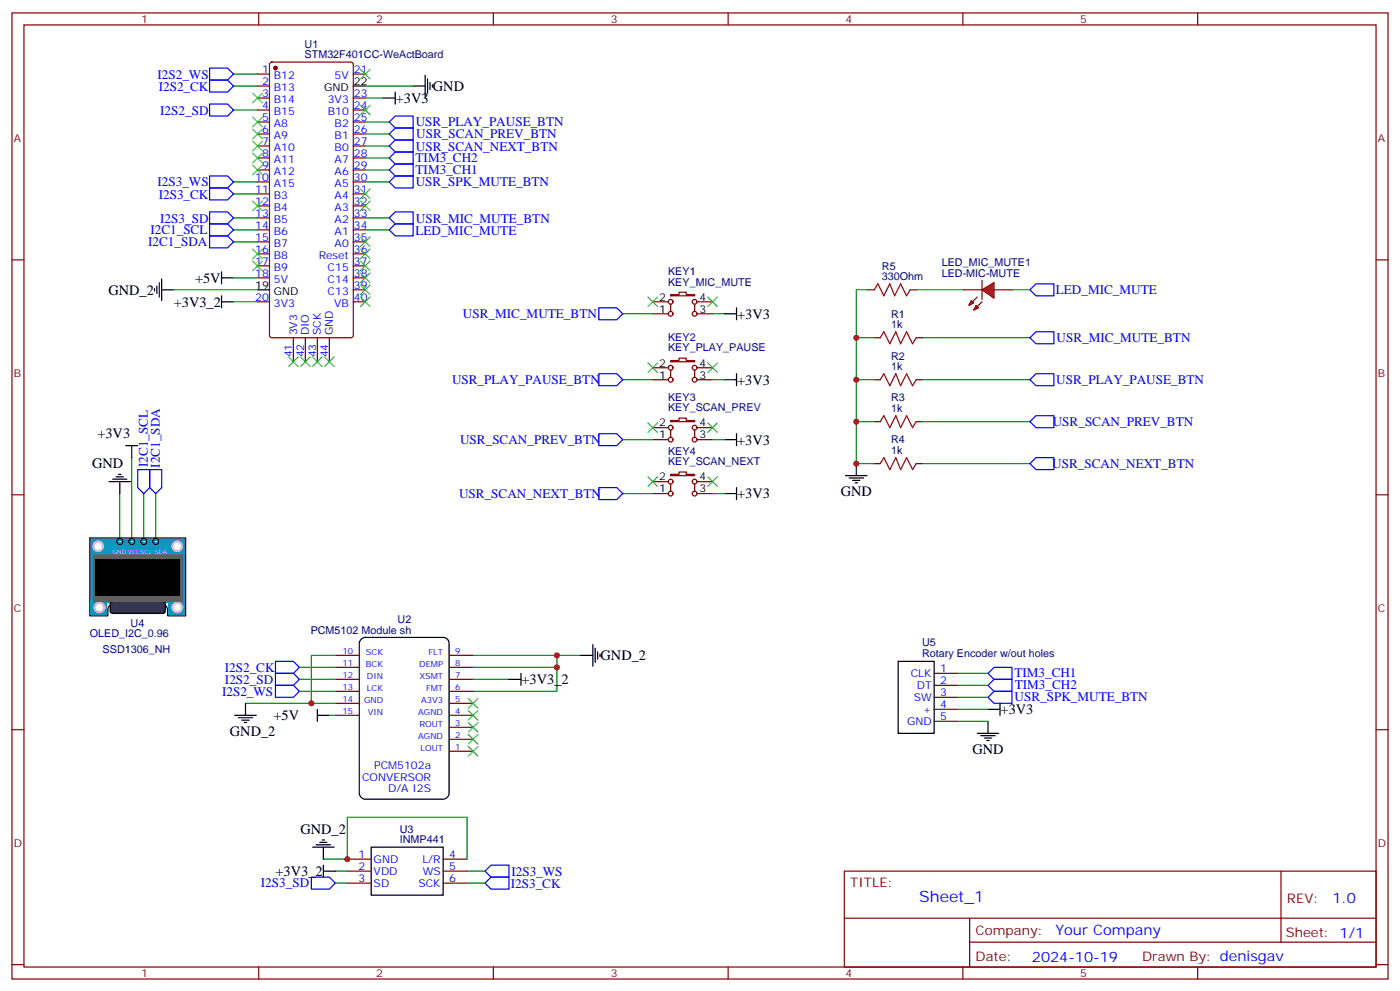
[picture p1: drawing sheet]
<svg xmlns="http://www.w3.org/2000/svg" width="412mm" height="292mm" viewBox="0 0 412 292" stroke-linecap="round" stroke-linejoin="round" font-family="sans-serif">
<g fill="none" stroke="#870000" stroke-width=".35">
<path d="M3.5 3.8h405.4v284.3h-405.4zM7.1 7.3h398.2v277.3h-398.2zM76.2 3.8v3.5M145.3 3.8v3.5M214.5 3.8v3.5M283.6 3.8v3.5M352.8 3.8v3.5M3.5 76.5h3.6M405.3 76.5h3.6M3.5 145.6h3.6M405.3 145.6h3.6M3.5 214.8h3.6"/>
<path d="M405.3 214.8h3.6M248.7 256.4h156.6v28.2h-156.6zM377.3 256.4v20.9M248.7 270.2h156.5M285.6 277.3h119.6M285.6 270.2v14.2M3.5 283.9h3.6M76.2 284.6v3.5M145.3 284.6v3.5M214.5 284.6v3.5M283.6 284.6v3.5M352.8 284.6v3.5"/>
<path d="M405.3 283.9h3.6"/>
</g>
<path d="M38.8 134.7v24.7M35.3 145.3v14.1M42.3 145.3v14.1M45.9 145.3v14.1" fill="none" stroke="#008700" stroke-width=".35"/>
<path d="M34.9 139.6h.7M37 131.2h3.6M38.8 131.2v3.5M32.1 141.7h6.4M33.2 141h4.2M34.2 140.3h2.1M35.3 141.7v3.6" fill="none" stroke="#000" stroke-width=".35"/>
<path d="M26.5 158.3h28.2v19.4h-28.2z" fill="#09f" stroke="#fff" stroke-width=".35"/>
<path d="M26.5 158.3h28.2v23h-5.3v-1.8" fill="none" stroke="#000" stroke-width=".35"/>
<g fill="#fff">
<circle cx="45.9" cy="159.4" r=".18"/>
<circle cx="42.3" cy="159.4" r=".18"/>
<circle cx="35.3" cy="159.4" r=".18"/>
<circle cx="38.8" cy="159.4" r=".18"/>
</g>
<g fill="#fff" stroke="#ccc" stroke-width=".71">
<circle cx="28.9" cy="160.8" r="1.41"/>
<circle cx="52.2" cy="160.8" r="1.41"/>
</g>
<path d="M33.8 177.7a1.91 1.91 0 0 0-2.1 1.8M47.6 177.7a1.91 1.91 0 0 1 1.8 2" fill="none" stroke="#000" stroke-width=".35"/>
<path d="M33.5 177.7h14.1z" fill="#09f" stroke="#000" stroke-width=".35"/>
<g fill="none" stroke="#000" stroke-width=".35">
<path d="M26.5 158.3v23h5.2v-1.8"/>
<circle cx="35.3" cy="159.4" r=".88"/>
<circle cx="38.8" cy="159.4" r=".88"/>
<circle cx="42.3" cy="159.4" r=".88"/>
<circle cx="45.9" cy="159.4" r=".88"/>
</g>
<path d="M49.7 176.7h4.6v4.2h-4.6z" fill="#09f" stroke="#09f" stroke-width=".35"/>
<circle cx="52.2" cy="178.8" r="1.41" fill="#fff" stroke="#ccc" stroke-width=".71"/>
<path d="M26.8 176.7h4.6v4.2h-4.6z" fill="#09f" stroke="#09f" stroke-width=".35"/>
<circle cx="29.3" cy="178.8" r="1.41" fill="#fff" stroke="#ccc" stroke-width=".71"/>
<path d="M32.7 177.2l.5-.2h14.8l.6 .5 .1 2.3-.3 .5-.4 .3h-14.8l-.5-.3-.2-.5v-2.1z" fill="#333" stroke="#000" stroke-width=".35"/>
<path d="M27.5 163.3h26.1v13.7h-26.1z" fill="#666" stroke="#666" stroke-width=".35"/>
<path d="M28.2 164.7h24.7v10.6h-24.7z" fill="#000" stroke="#000" stroke-width=".35"/>
<g fill="none" stroke="#000" stroke-width=".35">
<path d="M104.1 25.3h3.5M112.9 28.9h3.5M116.4 27.1v3.5M121.7 25.3h3.5M125.2 22.2v6.3M125.9 23.2v4.2M126.6 24.3v2.1M127.4 25v.7M65.3 81.8h3.5M65.3 80v3.5M75.8 85.3h3.6M213.4 111.8h3.6"/>
<path d="M217 110v3.5M213.4 129.4h3.6M217 127.6v3.6M249.1 140h6.3M252.2 136.5v3.5M213.4 145.3h3.6M217 143.5v3.5M250.1 140.7h4.3M251.2 141.4h2.1M251.9 142.1h.7M106.4 188.1l1.2-.5h22.9a1.76 1.76 0 0 1 1.8 1.8v44.1a1.89 1.89 0 0 1-1.8 1.7h-22.9a1.89 1.89 0 0 1-1.8-1.7v-44.1zM264.6 194.7h10.6v21.1h-10.6z"/>
<path d="M93.5 210.5h3.5M93.5 208.8v3.5M287.9 215.8h6.3M288.9 216.5h4.3M290 217.2h2.1M290.7 217.9h.7M291 208.8h3.6M291 212.3v3.5M294.6 207v3.5M109.4 249.3h21.1v14.2h-21.1z"/>
</g>
<g fill="none" stroke="#870000" stroke-width=".35">
<path d="M79.6 18.5l.5-.2h23.3l.6 .4 .1 80-.5 .7h-23.5l-.7-.4v-80zM75.8 21.8h3.6M75.8 25.3h3.6M75.8 28.9h3.6M75.8 32.4h3.6M75.8 35.9h3.6M75.8 39.4h3.6M104.1 21.8h3.5M104.1 28.9h3.5M104.1 32.4h3.5M104.1 35.9h3.5M104.1 39.4h3.5"/>
<path d="M75.8 43h3.6M75.8 46.5h3.6M75.8 50h3.6M75.8 53.6h3.6M75.8 57.1h3.6M104.1 43h3.5M104.1 46.5h3.5M104.1 50h3.5M104.1 53.6h3.5M104.1 57.1h3.5M75.8 60.6h3.6M75.8 64.1h3.6"/>
<path d="M75.8 67.7h3.6M75.8 71.2h3.6M75.8 74.7h3.6M75.8 78.2h3.6M104.1 60.6h3.5M104.1 64.1h3.5M104.1 67.7h3.5M104.1 71.2h3.5M104.1 74.7h3.5M104.1 78.2h3.5M75.8 88.8h3.6M75.8 81.8h3.6"/>
<path d="M86.4 99.4v7.1M90 99.4v7.1M93.5 99.4v7.1M97 99.4v7.1M104.1 88.8h3.5M104.1 81.8h3.5M104.1 85.3h3.5M192.3 92.4h4.5M192.3 88.8h4.5M197.6 86.7h2.4v-.7h2.1v.7h2.5v.4h-7zM197.6 89.5v2.2M204.6 89.5v2.2"/>
<path d="M205.3 92.4h4.6M205.3 88.8h4.6M257.5 99.4h1.8M269.9 99.4h1.7M192.3 111.8h4.5M192.3 108.2h4.5M197.6 106.1h2.4v-.7h2.1v.7h2.5v.4h-7zM197.6 108.9v2.2M204.6 108.9v2.2M205.3 111.8h4.6M205.3 108.2h4.6M257.5 111.8h1.8"/>
<path d="M269.9 111.8h1.7M192.3 129.4h4.5M192.3 125.9h4.5M197.6 123.8h2.4v-.8h2.1v.8h2.5v.3h-7zM197.6 139.6h2.4v-.7h2.1v.7h2.5v.4h-7zM197.6 126.6v2.1M204.6 126.6v2.1M205.3 129.4h4.6M205.3 125.9h4.6M257.5 124.1h1.8M257.5 136.5h1.8M269.9 124.1h1.7"/>
<path d="M269.9 136.5h1.7M192.3 145.3h4.5M192.3 141.7h4.5M197.6 142.5v2.1M204.6 142.5v2.1M205.3 145.3h4.6M205.3 141.7h4.6M98.8 192.9h7M98.8 196.4h7M98.8 200h7M132.3 192.9h7M132.3 196.4h7"/>
<path d="M132.3 200h7M275.2 198.2h7M98.8 203.5h7M98.8 207h7M98.8 210.5h7M132.3 203.5h7M132.3 207h7M132.3 210.5h7M132.3 214.1h7M132.3 217.6h7M275.2 201.7h7M275.2 205.2h7"/>
<path d="M275.2 208.8h7M275.2 212.3h7M132.3 221.1h7M102.3 252.9h7.1M102.3 256.4h7.1M102.3 259.9h7.1M130.5 252.9h7.1M130.5 256.4h7.1M130.5 259.9h7.1"/>
<circle cx="197.6" cy="88.8" r=".71"/>
<circle cx="197.6" cy="92.4" r=".71"/>
<circle cx="204.6" cy="92.4" r=".71"/>
<circle cx="204.6" cy="88.8" r=".71"/>
<circle cx="197.6" cy="111.8" r=".71"/>
<circle cx="197.6" cy="108.2" r=".71"/>
<circle cx="204.6" cy="111.8" r=".71"/>
<circle cx="204.6" cy="108.2" r=".71"/>
<circle cx="197.6" cy="129.4" r=".71"/>
<circle cx="197.6" cy="125.9" r=".71"/>
<circle cx="204.6" cy="125.9" r=".71"/>
<circle cx="204.6" cy="129.4" r=".71"/>
<circle cx="197.6" cy="141.7" r=".71"/>
<circle cx="197.6" cy="145.3" r=".71"/>
<circle cx="204.6" cy="141.7" r=".71"/>
<circle cx="204.6" cy="145.3" r=".71"/>
</g>
<circle cx="81.1" cy="20" r=".53" fill="#870000" stroke="#870000" stroke-width=".35"/>
<g fill="none" stroke="#00f" stroke-width=".35">
<path d="M61.7 20h5.3l1.8 1.8-1.8 1.8h-5.3zM61.7 30.6h5.3l1.8 1.8-1.8 1.7h-5.3zM61.7 23.6h5.3l1.8 1.7-1.8 1.8h-5.3zM114.7 39.4l1.7-1.7h5.3v3.5h-5.3zM116.4 34.1h5.3v3.6h-5.3l-1.7-1.8zM61.7 55.3h5.3l1.8 1.8-1.8 1.7h-5.3zM61.7 51.8h5.3l1.8 1.8-1.8 1.7h-5.3zM114.7 46.5l1.7-1.8h5.3v3.6h-5.3zM114.7 53.6l1.7-1.8h5.3v3.5h-5.3zM114.7 43l1.7-1.8h5.3v3.5h-5.3zM116.4 48.3h5.3v3.5h-5.3l-1.7-1.8zM61.7 69.4h5.3l1.8 1.8-1.8 1.8h-5.3z"/>
<path d="M61.7 65.9h5.3l1.8 1.8-1.8 1.7h-5.3zM61.7 62.4h5.3l1.8 1.7-1.8 1.8h-5.3zM114.7 64.1l1.7-1.7h5.3v3.5h-5.3zM116.4 65.9h5.3v3.5h-5.3l-1.7-1.7zM176.4 90.6h5.3l1.7 1.8-1.7 1.7h-5.3zM303.4 85.3l1.8-1.8h5.2v3.6h-5.2zM176.4 110h5.3l1.7 1.8-1.7 1.7h-5.3zM40.6 138.2h3.5v5.3l-1.8 1.8-1.7-1.8zM44.1 138.2h3.5v5.3l-1.7 1.8-1.8-1.8zM176.4 127.6h5.3l1.7 1.8-1.7 1.8h-5.3zM176.4 143.5h5.3l1.7 1.8-1.7 1.7h-5.3zM81.1 194.7h5.3l1.8 1.7-1.8 1.8h-5.3z"/>
<path d="M81.1 198.2h5.3l1.8 1.8-1.8 1.7h-5.3zM291 198.2l1.8-1.8h5.3v3.6h-5.3zM81.1 201.7h5.3l1.8 1.8-1.8 1.7h-5.3zM291 205.2l1.8-1.7h5.3v3.5h-5.3zM291 201.7l1.8-1.7h5.3v3.5h-5.3zM91.7 258.2h5.3l1.8 1.7-1.8 1.8h-5.3zM142.9 259.9l1.7-1.7h5.3v3.5h-5.3zM142.9 256.4l1.7-1.8h5.3v3.6h-5.3z"/>
</g>
<g fill="none" stroke="#008700" stroke-width=".35">
<path d="M68.8 25.3h7M68.8 32.4h7M68.8 21.8h7M107.6 28.9h5.3M107.6 25.3h14.1M107.6 35.9h7.1M107.6 39.4h7.1M68.8 57.1h7M68.8 53.6h7M107.6 53.6h7.1M107.6 50h7.1M107.6 46.5h7.1"/>
<path d="M107.6 43h7.1M68.8 71.2h7M68.8 67.7h7M68.8 64.1h7M107.6 67.7h7.1M107.6 64.1h7.1M68.8 81.8h7M183.4 92.4h8.9M269.9 85.3h14.1M271.6 99.4h31.8M183.4 111.8h8.9M271.6 111.8h31.8"/>
<path d="M257.5 124.1h-5.3v12.4h5.3M271.6 124.1h31.8M271.6 136.5h31.8M183.4 145.3h8.9M209.9 145.3h3.5M88.2 200h10.6M88.2 196.4h10.6M98.8 192.9h-7.1v14.1M139.3 192.9h31.8M139.3 200h10.6M164 196.4v7.1h-24.7M164 192.9v3.5h-24.7"/>
<path d="M282.2 198.2h8.8M72.3 207h26.5M88.2 203.5h10.6M97 210.5h1.8M282.2 208.8h8.8M282.2 212.3h8.8M282.2 205.2h8.8M282.2 201.7h8.8M95.2 252.9h7.1v-12.4h35.3v12.4M98.8 256.4h3.5M98.8 259.9h3.5M137.6 256.4h5.3"/>
<path d="M137.6 259.9h5.3"/>
</g>
<g fill="none" stroke="#3c3" stroke-width=".35">
<path d="M74.4 27.4l2.9 2.9M74.4 34.5l2.9 2.8M74.4 38l2.9 2.9M77.3 27.4l-2.9 2.9M77.3 34.5l-2.9 2.8M77.3 38l-2.9 2.9M106.2 31l2.8 2.8M106.2 20.4l2.8 2.8M109 31l-2.8 2.8M109 20.4l-2.8 2.8M74.4 41.6l2.9 2.8M74.4 45.1l2.9 2.8"/>
<path d="M74.4 48.6l2.9 2.8M74.4 59.2l2.9 2.8M77.3 41.6l-2.9 2.8M77.3 45.1l-2.9 2.8M77.3 48.6l-2.9 2.8M77.3 59.2l-2.9 2.8M106.2 59.2l2.8 2.8M106.2 55.7l2.8 2.8M109 59.2l-2.8 2.8M109 55.7l-2.8 2.8M74.4 73.3l2.9 2.8M74.4 76.8l2.9 2.9"/>
<path d="M77.3 73.3l-2.9 2.8M77.3 76.8l-2.9 2.9M106.2 76.8l2.8 2.9M106.2 73.3l2.8 2.8M106.2 69.8l2.8 2.8M109 76.8l-2.8 2.9M109 73.3l-2.8 2.8M109 69.8l-2.8 2.8M106.2 87.4l2.8 2.8M106.2 83.9l2.8 2.8M106.2 80.4l2.8 2.8M109 83.9l-2.8 2.8"/>
<path d="M109 87.4l-2.8 2.8M109 80.4l-2.8 2.8M208.5 87.4l2.8 2.8M211.3 87.4l-2.8 2.8M85 105.1l2.8 2.8M87.8 105.1l-2.8 2.8M88.5 105.1l2.9 2.8M91.4 105.1l-2.9 2.8M92.1 105.1l2.8 2.8M94.9 105.1l-2.8 2.8M95.6 105.1l2.8 2.8M98.4 105.1l-2.8 2.8"/>
<path d="M208.5 106.8l2.8 2.8M211.3 106.8l-2.8 2.8M208.5 124.5l2.8 2.8M211.3 124.5l-2.8 2.8M190.9 140.3l2.8 2.9M193.7 140.3l-2.8 2.9M208.5 140.3l2.8 2.9M211.3 140.3l-2.8 2.9M137.9 205.6l2.9 2.8M137.9 209.1l2.9 2.8M137.9 212.7l2.9 2.8M137.9 216.2l2.9 2.8"/>
<path d="M137.9 219.7l2.9 2.8M140.8 205.6l-2.9 2.8M140.8 209.1l-2.9 2.8M140.8 212.7l-2.9 2.8M140.8 216.2l-2.9 2.8M140.8 219.7l-2.9 2.8"/>
</g>
<path d="M259.3 99.4l1-1.8 1.8 3.6 1.8-3.6 1.4 3.6 1.8-3.6 1.7 3.6 1.1-1.8M259.3 111.8l1-1.8 1.8 3.5 1.8-3.5 1.4 3.5 1.8-3.5 1.7 3.5 1.1-1.7M259.3 124.1l1-1.8 1.8 3.6 1.8-3.6 1.4 3.6 1.8-3.6 1.7 3.6 1.1-1.8M259.3 136.5l1-1.8 1.8 3.5 1.8-3.5 1.4 3.5 1.8-3.5 1.7 3.5 1.1-1.7" fill="none" stroke="#a10000" stroke-width=".35"/>
<g fill="#f00" stroke="#870000" stroke-width=".35">
<path d="M289.3 85.3l3.5-2.1v4.6z"/>
<path d="M289.3 82.5v5.6z"/>
</g>
<g fill="#870000" stroke="#870000" stroke-width=".35">
<path d="M287.9 90.2l1.4-1.4z"/>
<path d="M287.9 87.4l-1.4 1.4z"/>
</g>
<g fill="#f00" stroke="#870000" stroke-width=".35">
<path d="M287.5 89.9l.7 .7-1.4 .7z"/>
<path d="M286.1 88.5l.7 .7-1.4 .7z"/>
</g>
<path d="M255.8 85.3h1.7M268.1 85.3h1.8M284 85.3h5.3M292.8 85.3h5.3" fill="none" stroke="#870000" stroke-width=".35"/>
<path d="M257.5 85.3l1.1-1.8 1.7 3.6 1.8-3.6 1.4 3.6 1.8-3.6 1.8 3.6 1-1.8" fill="none" stroke="#a10000" stroke-width=".35"/>
<path d="M51.2 85.3h24.6M68.8 88.8h7M209.9 92.4h3.5M252.2 99.4h5.3M255.8 85.3h-3.6v38.8M298.1 85.3h5.3M209.9 111.8h3.5M252.2 111.8h5.3M183.4 129.4h8.9M209.9 129.4h3.5" fill="none" stroke="#008700" stroke-width=".35"/>
<path d="M190.9 87.4l2.8 2.8M193.7 87.4l-2.8 2.8M190.9 106.8l2.8 2.8M193.7 106.8l-2.8 2.8M190.9 124.5l2.8 2.8M193.7 124.5l-2.8 2.8" fill="none" stroke="#3c3" stroke-width=".35"/>
<path d="M303.4 99.4l1.8-1.8h5.2v3.6h-5.2zM305.2 110h5.2v3.5h-5.2l-1.8-1.7zM303.4 124.1l1.8-1.8h5.2v3.6h-5.2zM305.2 134.7h5.2v3.5h-5.2l-1.8-1.7z" fill="none" stroke="#00f" stroke-width=".35"/>
<g fill="none" stroke="#000" stroke-width=".35">
<path d="M45.5 84.9v.8M46.2 84.2v2.2M46.9 83.2v4.2M47.6 85.3h3.6M47.6 82.1v6.4M65.3 88.8h3.5M65.3 87.1v3.5M213.4 92.4h3.6M217 90.6v3.5M149.9 200h3.6M153.5 198.2v3.5M171.1 192.9h3.5"/>
<path d="M174.6 189.7v6.4M175.3 190.8v4.2M176 191.8v2.2M176.7 192.5v.8M69.1 210.5h6.4M70.2 211.2h4.2M71.3 211.9h2.1M72 212.7h.7M72.3 207v3.5M92.1 249.3h6.3M93.1 248.6h4.3M94.2 247.9h2.1"/>
<path d="M94.9 247.2h.7M95.2 249.3v3.6M95.2 254.6v3.6M95.2 256.4h3.6"/>
</g>
<g fill="#c00">
<circle cx="102.3" cy="252.9" r=".88"/>
<circle cx="164" cy="196.4" r=".88"/>
<circle cx="164" cy="192.9" r=".88"/>
<circle cx="91.7" cy="207" r=".88"/>
<circle cx="252.2" cy="124.1" r=".88"/>
<circle cx="252.2" cy="99.4" r=".88"/>
<circle cx="252.2" cy="111.8" r=".88"/>
<circle cx="252.2" cy="136.5" r=".88"/>
</g>
<text font-size="4.6" fill="#00f" x="270.8" y="265.4">Sheet_1</text>
<g font-size="4.2">
<text x="127.5" y="26.7">GND</text>
<text x="116.6" y="30.3">+3V3</text>
<text x="57.4" y="83.2">+5V</text>
<text x="31.9" y="86.7">GND_2</text>
<text x="51.2" y="90.3">+3V3_2</text>
<text x="217.1" y="93.8">+3V3</text>
<text x="217.1" y="113.2">+3V3</text>
<text x="28.7" y="129">+3V3</text>
<text x="217.1" y="130.8">+3V3</text>
<text x="27.2" y="137.9">GND</text>
<text x="217.1" y="146.7">+3V3</text>
<text x="247.6" y="146.1">GND</text>
<text x="176.9" y="194.3">GND_2</text>
<text x="153.6" y="201.4">+3V3_2</text>
<text x="80.5" y="212">+5V</text>
<text x="294.7" y="210.2">+3V3</text>
<text x="67.7" y="216.7">GND_2</text>
<text x="286.5" y="221.8">GND</text>
<text x="88.5" y="245.4">GND_2</text>
<text x="81.2" y="257.8">+3V3_2</text>
</g>
<g font-size="4.2" fill="#00f">
<text x="392.5" y="265.7">1.0</text>
<text x="310.9" y="275.2">Your Company</text>
<text x="304" y="283">2024-10-19</text>
</g>
<g font-size="3.9" fill="#00f">
<text x="46.4" y="23.2">I2S2_WS</text>
<text x="46.8" y="26.7">I2S2_CK</text>
<text x="47.2" y="33.8">I2S2_SD</text>
<text x="122.5" y="37.1">USR_PLAY_PAUSE_BTN</text>
<text x="122.6" y="40.8">USR_SCAN_PREV_BTN</text>
<text x="122.4" y="47.7">TIM3_CH2</text>
<text x="122.5" y="44.3">USR_SCAN_NEXT_BTN</text>
<text x="122.4" y="51.2">TIM3_CH1</text>
<text x="46.4" y="54.8">I2S3_WS</text>
<text x="46.8" y="58.5">I2S3_CK</text>
<text x="122.5" y="54.8">USR_SPK_MUTE_BTN</text>
<text x="47.2" y="65.5">I2S3_SD</text>
<text x="122.5" y="65.5">USR_MIC_MUTE_BTN</text>
<text x="44.3" y="68.9">I2C1_SCL</text>
<text x="122.4" y="69">LED_MIC_MUTE</text>
<text x="43.6" y="72.4">I2C1_SDA</text>
<text x="311" y="86.7">LED_MIC_MUTE</text>
<text x="136.4" y="93.6">USR_MIC_MUTE_BTN</text>
<text x="311.2" y="100.8">USR_MIC_MUTE_BTN</text>
<text x="133.2" y="113">USR_PLAY_PAUSE_BTN</text>
<text x="311.1" y="113">USR_PLAY_PAUSE_BTN</text>
<text x="310.1" y="125.3">USR_SCAN_PREV_BTN</text>
<text x="135.5" y="130.6">USR_SCAN_PREV_BTN</text>
<text x="43.5" y="137.5" transform="rotate(-90 43.5 137.5)">I2C1_SCL</text>
<text x="47.1" y="137.6" transform="rotate(-90 47.1 137.6)">I2C1_SDA</text>
<text x="310" y="137.6">USR_SCAN_NEXT_BTN</text>
<text x="135.2" y="146.4">USR_SCAN_NEXT_BTN</text>
<text x="66.2" y="197.7">I2S2_CK</text>
<text x="66.3" y="201.2">I2S2_SD</text>
<text x="298.8" y="199.3">TIM3_CH1</text>
<text x="298.9" y="202.9">TIM3_CH2</text>
<text x="65.4" y="204.8">I2S2_WS</text>
<text x="298.9" y="206.4">USR_SPK_MUTE_BTN</text>
<text x="150.6" y="257.8">I2S3_WS</text>
<text x="76.9" y="261.2">I2S3_SD</text>
<text x="150.5" y="261.3">I2S3_CK</text>
</g>
<g font-size="3.9" fill="#800">
<text x="250.5" y="261">TITLE:</text>
<text x="379.1" y="265.7">REV:</text>
<text x="287.4" y="275.2">Company:</text>
<text x="378.7" y="275.8">Sheet: 1/1</text>
<text x="287.4" y="282.9">Date:</text>
<text x="336.4" y="282.9">Drawn By: denisgav</text>
</g>
<g font-size="3.2" fill="#800">
<text x="41.6" y="6.8">1</text>
<text x="110.8" y="6.8">2</text>
<text x="179.9" y="6.8">3</text>
<text x="249.1" y="6.8">4</text>
<text x="318.2" y="6.8">5</text>
<text x="4.1" y="41.9">A</text>
<text x="405.9" y="41.9">A</text>
<text x="4.1" y="111.1">B</text>
<text x="405.9" y="111.1">B</text>
<text x="4.1" y="180.2">C</text>
<text x="405.9" y="180.2">C</text>
<text x="4.1" y="249.3">D</text>
<text x="405.9" y="249.3">D</text>
<text x="41.6" y="287.6">1</text>
<text x="110.8" y="287.6">2</text>
<text x="179.9" y="287.6">3</text>
<text x="249.1" y="287.6">4</text>
<text x="318.2" y="287.6">5</text>
</g>
<g font-size="3.2" fill="#000080">
<text x="89.7" y="17.1">STM32F401CC-WeActBoard</text>
<text x="89.7" y="14.2">U1</text>
<text x="196.8" y="81">KEY1</text>
<text x="259.8" y="82.5">330Ohm</text>
<text x="259.8" y="79.4">R5</text>
<text x="277.4" y="81.4">LED-MIC-MUTE</text>
<text x="277.4" y="78.3">LED_MIC_MUTE1</text>
<text x="196.8" y="84">KEY_MIC_MUTE</text>
<text x="262.5" y="93.5">R1</text>
<text x="196.8" y="100.4">KEY2</text>
<text x="262.5" y="96.6">1k</text>
<text x="196.8" y="103.4">KEY_PLAY_PAUSE</text>
<text x="262.5" y="105.8">R2</text>
<text x="262.5" y="108.9">1k</text>
<text x="196.8" y="118">KEY3</text>
<text x="262.5" y="118.2">R3</text>
<text x="196.8" y="121.1">KEY_SCAN_PREV</text>
<text x="262.5" y="121.3">1k</text>
<text x="262.5" y="130.5">R4</text>
<text x="196.8" y="136.9">KEY_SCAN_NEXT</text>
<text x="196.8" y="133.9">KEY4</text>
<text x="262.5" y="133.6">1k</text>
<text x="38.5" y="184.5">U4</text>
<text x="117.1" y="183.5">U2</text>
<text x="26.5" y="187.6">OLED_I2C_0.96</text>
<text x="91.5" y="186.5">PCM5102 Module sh</text>
<text x="271.6" y="190.3">U5</text>
<text x="30.2" y="192.2">SSD1306_NH</text>
<text x="271.6" y="193.5">Rotary Encoder w/out holes</text>
<text x="117.8" y="245">U3</text>
<text x="117.8" y="248.1">INMP441</text>
</g>
<g font-size="3.2" fill="#00f">
<text x="77.2" y="21.4">1</text>
<text x="80.7" y="23.2">B12</text>
<text x="98.6" y="23.2">5V</text>
<text x="104.2" y="21.4">21</text>
<text x="77.2" y="25">2</text>
<text x="77.2" y="28.5">3</text>
<text x="80.7" y="26.7">B13</text>
<text x="104.2" y="28.5">23</text>
<text x="77.2" y="32">4</text>
<text x="77.2" y="35.6">5</text>
<text x="80.7" y="30.3">B14</text>
<text x="80.7" y="33.8">B15</text>
<text x="96.6" y="33.8">B10</text>
<text x="96.6" y="30.3">3V3</text>
<text x="104.2" y="35.6">25</text>
<text x="104.2" y="32">24</text>
<text x="77.2" y="39.1">6</text>
<text x="80.7" y="37.3">A8</text>
<text x="80.7" y="40.9">A9</text>
<text x="98.6" y="40.9">B1</text>
<text x="98.6" y="37.3">B2</text>
<text x="104.2" y="39.1">26</text>
<text x="77.2" y="42.6">7</text>
<text x="77.2" y="46.1">8</text>
<text x="80.7" y="44.4">A10</text>
<text x="80.7" y="47.9">A11</text>
<text x="98.6" y="44.4">B0</text>
<text x="98.6" y="47.9">A7</text>
<text x="104.2" y="46.1">28</text>
<text x="104.2" y="42.6">27</text>
<text x="75.2" y="53.2">10</text>
<text x="77.2" y="49.7">9</text>
<text x="80.7" y="51.4">A12</text>
<text x="98.6" y="51.4">A6</text>
<text x="104.2" y="53.2">30</text>
<text x="104.2" y="49.7">29</text>
<text x="75.2" y="56.7">11</text>
<text x="80.7" y="55">A15</text>
<text x="80.7" y="58.5">B3</text>
<text x="98.6" y="58.5">A4</text>
<text x="98.6" y="55">A5</text>
<text x="104.2" y="56.7">31</text>
<text x="75.2" y="60.3">12</text>
<text x="75.2" y="63.8">13</text>
<text x="80.7" y="62">B4</text>
<text x="80.7" y="65.5">B5</text>
<text x="98.6" y="65.5">A2</text>
<text x="98.6" y="62">A3</text>
<text x="104.2" y="63.8">33</text>
<text x="104.2" y="60.3">32</text>
<text x="75.2" y="67.3">14</text>
<text x="75.2" y="70.8">15</text>
<text x="80.7" y="69.1">B6</text>
<text x="98.6" y="69.1">A1</text>
<text x="104.2" y="70.8">35</text>
<text x="104.2" y="67.3">34</text>
<text x="75.2" y="74.4">16</text>
<text x="75.2" y="77.9">17</text>
<text x="80.7" y="72.6">B7</text>
<text x="80.7" y="76.1">B8</text>
<text x="93.9" y="76.1">Reset</text>
<text x="98.6" y="72.6">A0</text>
<text x="104.2" y="77.9">37</text>
<text x="104.2" y="74.4">36</text>
<text x="75.2" y="81.4">18</text>
<text x="80.7" y="79.7">B9</text>
<text x="80.7" y="83.2">5V</text>
<text x="96.5" y="83.2">C14</text>
<text x="96.5" y="79.7">C15</text>
<text x="104.2" y="81.4">38</text>
<text x="75.2" y="88.5">20</text>
<text x="96.5" y="86.7">C13</text>
<text x="104.2" y="88.5">40</text>
<text x="104.2" y="84.9">39</text>
<text x="80.7" y="90.2">3V3</text>
<text x="98.4" y="90.2">VB</text>
<text x="87.5" y="98.7" transform="rotate(-90 87.5 98.7)">3V3</text>
<text x="91" y="98.7" transform="rotate(-90 91 98.7)">DIO</text>
<text x="94.5" y="98.7" transform="rotate(-90 94.5 98.7)">SCK</text>
<text x="98.1" y="98.7" transform="rotate(-90 98.1 98.7)">GND</text>
<text x="86.1" y="105.2" transform="rotate(-90 86.1 105.2)">41</text>
<text x="89.6" y="105.2" transform="rotate(-90 89.6 105.2)">42</text>
<text x="93.1" y="105.2" transform="rotate(-90 93.1 105.2)">43</text>
<text x="96.7" y="105.2" transform="rotate(-90 96.7 105.2)">44</text>
<text x="276.9" y="197.8">1</text>
<text x="268.3" y="199.2">CLK</text>
<text x="270.1" y="202.8">DT</text>
<text x="276.9" y="201.4">2</text>
<text x="269.2" y="206.3">SW</text>
<text x="271.9" y="209.8">+</text>
<text x="276.9" y="204.9">3</text>
<text x="276.9" y="208.4">4</text>
<text x="267.2" y="213.4">GND</text>
<text x="276.9" y="211.9">5</text>
<text x="110.2" y="226.4">PCM5102a</text>
<text x="106.7" y="229.9">CONVERSOR</text>
<text x="114.3" y="233.1">D/A I2S</text>
<text x="105.6" y="252.5">1</text>
<text x="105.6" y="256">2</text>
<text x="110.1" y="253.9">GND</text>
<text x="110.1" y="257.5">VDD</text>
<text x="124.4" y="253.9">L/R</text>
<text x="124.5" y="257.5">WS</text>
<text x="132.3" y="256">5</text>
<text x="132.3" y="252.5">4</text>
<text x="105.6" y="259.6">3</text>
<text x="110.1" y="261">SD</text>
<text x="123.2" y="261">SCK</text>
<text x="132.3" y="259.6">6</text>
</g>
<g font-size="3.2">
<text x="95.5" y="26.7">GND</text>
<text x="104.2" y="25">22</text>
<text x="75.2" y="84.9">19</text>
<text x="80.7" y="86.7">GND</text>
<text x="194.1" y="88.5">2</text>
<text x="206" y="88.5">4</text>
<text x="194.1" y="92">1</text>
<text x="206" y="92">3</text>
<text x="194.1" y="107.9">2</text>
<text x="206" y="107.9">4</text>
<text x="194.1" y="111.4">1</text>
<text x="206" y="111.4">3</text>
<text x="194.1" y="125.5">2</text>
<text x="206" y="125.5">4</text>
<text x="194.1" y="129">1</text>
<text x="206" y="129">3</text>
<text x="194.1" y="141.4">2</text>
<text x="206" y="141.4">4</text>
<text x="194.1" y="144.9">1</text>
<text x="206" y="144.9">3</text>
</g>
<g font-size="2.5" fill="#00f">
<text x="100.9" y="192.5">10</text>
<text x="100.9" y="196.1">11</text>
<text x="107.8" y="196.4">BCK</text>
<text x="107.8" y="192.9">SCK</text>
<text x="123.5" y="196.4">DEMP</text>
<text x="126.2" y="192.9">FLT</text>
<text x="134.1" y="192.5">9</text>
<text x="134.1" y="196.1">8</text>
<text x="100.9" y="199.6">12</text>
<text x="100.9" y="203.1">13</text>
<text x="108.1" y="203.5">LCK</text>
<text x="108.1" y="200">DIN</text>
<text x="123.5" y="200">XSMT</text>
<text x="125.5" y="203.5">FMT</text>
<text x="134.1" y="199.6">7</text>
<text x="134.1" y="203.1">6</text>
<text x="100.9" y="206.7">14</text>
<text x="107.2" y="207">GND</text>
<text x="124" y="207">A3V3</text>
<text x="134.1" y="206.7">5</text>
<text x="100.9" y="210.2">15</text>
<text x="108.3" y="210.5">VIN</text>
<text x="123.2" y="210.5">AGND</text>
<text x="123.5" y="214.1">ROUT</text>
<text x="134.1" y="210.2">4</text>
<text x="134.1" y="213.7">3</text>
<text x="123.2" y="217.6">AGND</text>
<text x="123.9" y="221.1">LOUT</text>
<text x="134.1" y="217.2">2</text>
<text x="134.1" y="220.8">1</text>
</g>
<text font-size="1.8" fill="#fff" x="33.2" y="162.9">GND VCCSCL SDA</text>
</svg>
